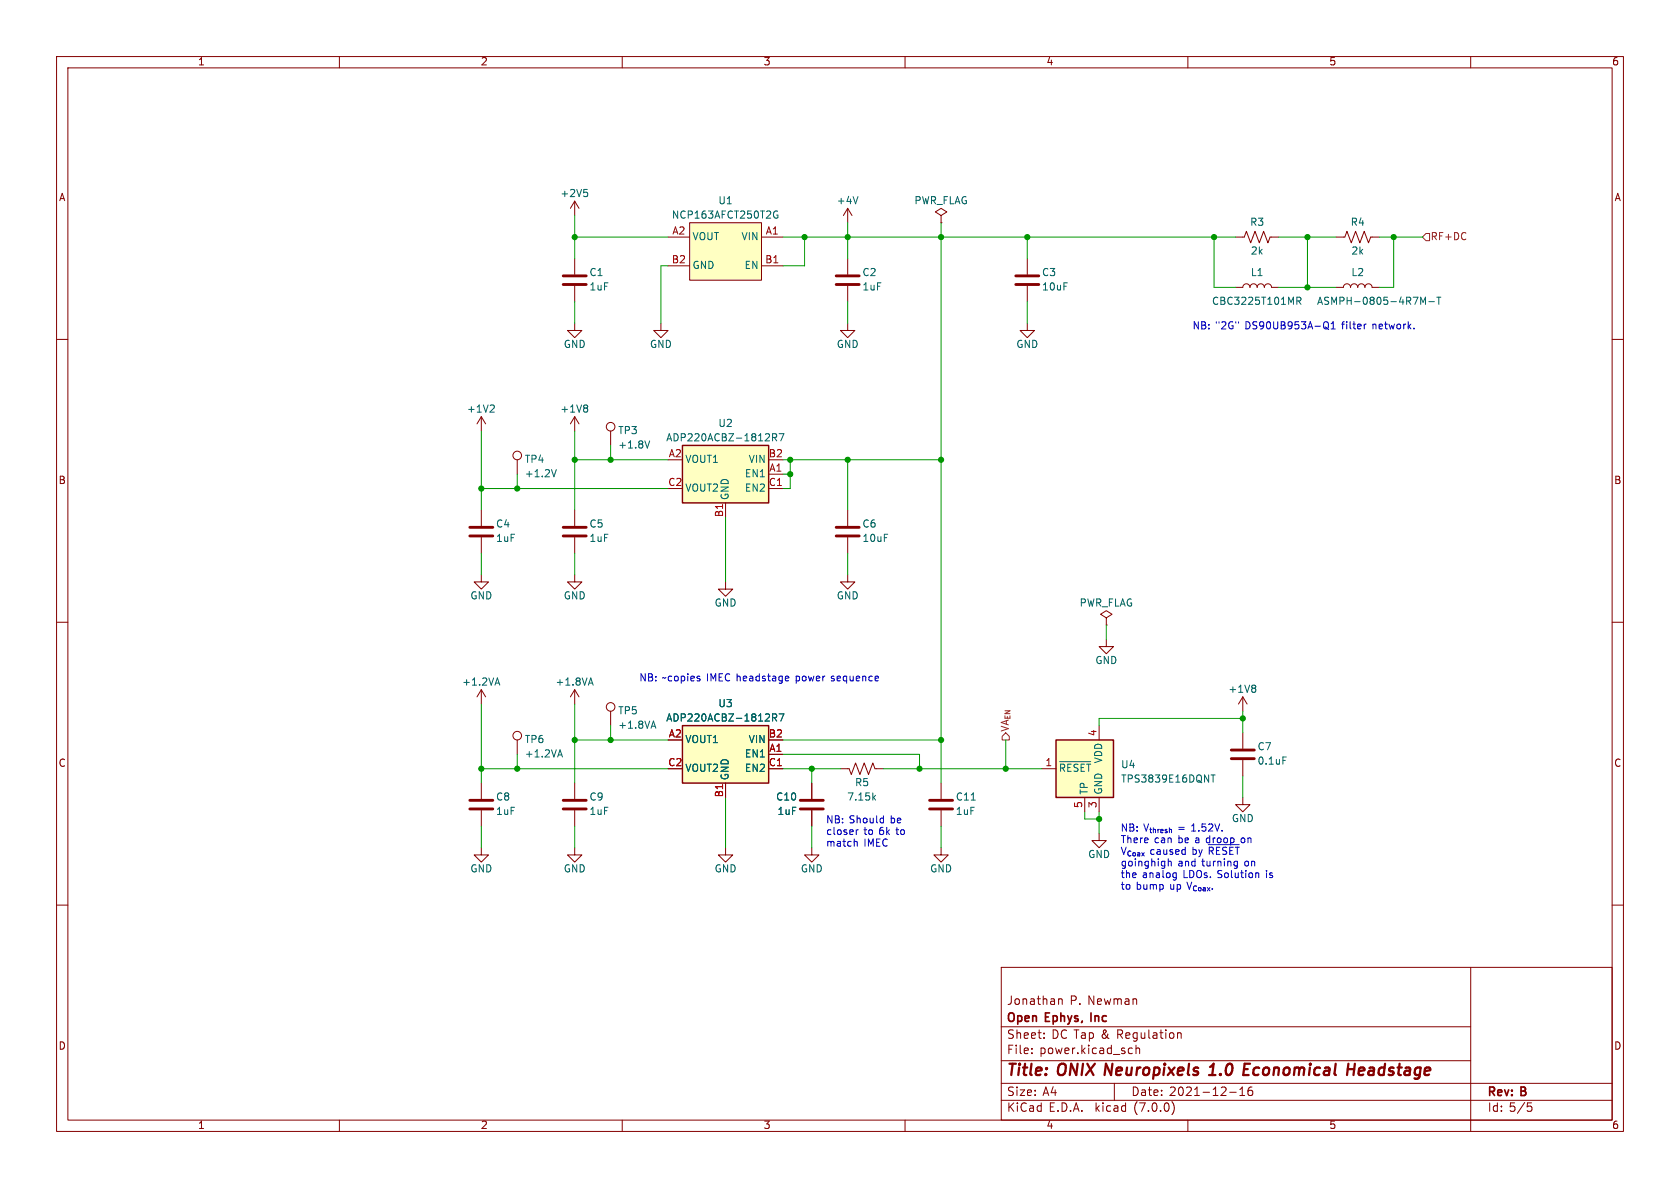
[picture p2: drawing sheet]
<svg xmlns="http://www.w3.org/2000/svg" width="297mm" height="210mm" viewBox="0 0 297 210" stroke-linecap="round" stroke-linejoin="round" font-family="sans-serif">
<g fill="none" stroke="#840000" stroke-width=".18">
<path d="M10 10h277v190h-277zM12 12h273v186h-273zM60 10v2M110 10v2M160 10v2M210 10v2M260 10v2M101.6 35.6v2.5M101.6 35.6l-.8 1.2M101.6 35.6l.8 1.2M121.9 39.4h12.7v10.1h-12.7zM149.9 36.8l-.8 1.3"/>
<path d="M149.9 36.8v2.6M149.9 36.8l.7 1.3M166.4 38.1l1-.6-1-.7-1 .7 1 .6v1.3M166.4 39.4h.1M10 60h2M101.6 57.2v1.2h1.3l-1.3 1.3-1.3-1.3h1.3M101.6 45.7v2.8M101.6 50.5v2.8M116.8 57.2v1.2h1.3l-1.3 1.3-1.2-1.3h1.2M118.1 41.9h3.8M118.1 47h3.8M134.6 41.9h3.8"/>
<path d="M134.6 47h3.8M149.9 57.2v1.2h1.2l-1.2 1.3-1.3-1.3h1.3M149.9 45.7v2.8M149.9 50.5v2.8M181.6 57.2v1.2h1.3l-1.3 1.3-1.3-1.3h1.3M181.6 45.7v2.8M181.6 50.5v2.8M218.4 41.9h1.6l.3-1 .8 2 .8-2 .7 2 .8-2 .8 2 .3-1h1.6M218.4 50.8h1.3a.64 .64 0 0 1 .6-.6 .64 .64 0 0 1 .7 .6 .64 .64 0 0 1 .6-.6 .64 .64 0 0 1 .6 .6 .64 .64 0 0 1 .7-.6 .64 .64 0 0 1 .6 .6 .64 .64 0 0 1 .7-.6 .64 .64 0 0 1 .6 .6h1.3M236.2 50.8h1.3a.64 .64 0 0 1 .6-.6 .64 .64 0 0 1 .7 .6 .64 .64 0 0 1 .6-.6 .64 .64 0 0 1 .6 .6 .64 .64 0 0 1 .7-.6 .64 .64 0 0 1 .6 .6 .64 .64 0 0 1 .6-.6 .64 .64 0 0 1 .7 .6h1.2M236.2 41.9h1.5l.4-1 .8 2 .7-2 .8 2 .8-2 .7 2 .4-1h1.5M285 60h2"/>
<path d="M85.1 73.7v2.5M85.1 73.7l-.8 1.2M85.1 73.7l.8 1.2M101.6 73.7v2.5M101.6 73.7l-.8 1.2M101.6 73.7l.8 1.2M107.9 76.2v2.5M85.1 90.2v2.8M85.1 95v2.8M91.4 81.3v2.5M101.6 90.2v2.8M101.6 95v2.8"/>
<path d="M128.3 88.9v2.5M135.9 83.8h2.5M135.9 86.4h2.5M149.9 90.2v2.8M149.9 95v2.8M10 110h2M85.1 101.6v1.3h1.3l-1.3 1.2-1.3-1.2h1.3M101.6 101.6v1.3h1.3l-1.3 1.2-1.3-1.2h1.3M128.3 102.9v1.2h1.2l-1.2 1.3-1.3-1.3h1.3M149.9 101.6v1.3h1.2l-1.2 1.2-1.3-1.2h1.3M195.6 109.2l1-.6-1-.6-1 .6 1 .6v1.3M195.6 110.5h.1"/>
<path d="M195.6 113v1.3h1.2l-1.2 1.3-1.3-1.3h1.3M285 110h2M85.1 121.9l.8 1.3M85.1 121.9v2.6M85.1 138.4v2.8M85.1 121.9l-.8 1.3M91.4 130.8v2.6M101.6 121.9v2.6M101.6 138.4v2.8M101.6 121.9l.8 1.3M101.6 121.9l-.8 1.3M107.9 125.7v2.6"/>
<path d="M128.3 138.4v2.6M135.9 135.9h2.5M135.9 133.4h2.5M143.5 138.4v2.8M148.6 135.9h1.5l.4 1 .8-2 .7 2 .8-2 .7 2 .8-2 .4 1h1.5M166.4 138.4v2.8M184.1 135.9h2.6M194.3 128.3v2.5M219.7 123.2v2.5M219.7 129.5v2.8M219.7 134.4v2.8M219.7 123.2l-.8 1.3"/>
<path d="M219.7 123.2l.8 1.3M10 160h2M85.1 149.9v1.2h-1.3l1.3 1.3 1.3-1.3h-1.3M85.1 143.3v2.8M101.6 149.9v1.2h-1.3l1.3 1.3 1.3-1.3h-1.3M101.6 143.3v2.8M128.3 149.9v1.2h-1.3l1.3 1.3 1.2-1.3h-1.2M143.5 149.9v1.2h-1.3l1.3 1.3 1.3-1.3h-1.3M143.5 143.3v2.8M166.4 149.9v1.2h-1.3l1.3 1.3 1.2-1.3h-1.2M166.4 143.3v2.8M191.8 141v2.5"/>
<path d="M194.3 147.3v1.3h-1.3l1.3 1.3 1.3-1.3h-1.3M194.3 141v2.5M219.7 141v1.2h-1.3l1.3 1.3 1.3-1.3h-1.3M285 160h2M177 171h108v27h-108zM187.1 176.7l.3-.1h.3l.1 1M260 171v29M60 198v2M110 198v2M160 198v2M177 194.5h108M177 191.5h108"/>
<path d="M177 187.5h83M177 181.5h83M182.4 186.1v.2M182.4 185.3v.2M184.6 183.4v.2M184.6 182.6v.2M197 191.5v3M199.8 185.3h.4M200.2 186.2l-.4 .1M200.8 185.4l.2-.1h.4l.1 1M200.8 184.8v1.5M207.2 194.8a1.74 1.74 0 0 1 0 2.2"/>
<path d="M208.2 182.6v1M208.2 182.7l.2-.1h.3l.1 1M210 198v2M217.4 193.1h1.1M219.2 193.7h.8M219.2 192.6l.4-.4v1.5M221.3 192.2a.59 .59 0 0 0-.7 .6v.6l.2 .2 .4 .1 .2-.2 .1-.5-.2-.2-.4-.1-.3 .3M270.2 195.5h.3l.3 .3-.1 .6-.5 .1"/>
<circle cx="107.9" cy="75.4" r=".76"/>
<circle cx="91.4" cy="80.5" r=".76"/>
<circle cx="91.4" cy="130" r=".76"/>
<circle cx="107.9" cy="125" r=".76"/>
</g>
<path d="M213.7 190h1.2M213.9 188.6l.7-.6-.3 2M219.8 190h.9M219.9 189h.7M220 188h1M238.3 189h1.1M239.5 188l-.2 2" fill="none" stroke="#840000" stroke-width=".4"/>
<g fill="none" stroke="#006464" stroke-width=".18">
<path d="M103.2 33.5h.6M103.7 34l.2 .2v.3l-.2 .3M137.3 38h.2v.5l-.3 .1-.3-.2M137.5 37.4l-.3-.1-.3 .2M151.7 34.8l-.4 1.2M229.3 53.2l.6-.1 .1-.1-.1-.3-.6-.2v1.3M229.6 53.2l.4 .6M251.2 53.8v-1.3l.4 .9 .4-.9v1.3M252.6 53.3h1M254 52.5h.7M254.4 52.5v1.3M87.1 71.6l.3 .2-.1 .3-.7 .8h.8"/>
<path d="M103.7 71.6l.2 .2-.2 .3 .2 .3v.2l-.2 .3M114.9 77.9l-.5 1.3M136.6 77.3h.6l.1-.2v-.3l-.7-.1v1.2M136.9 77.3l.4 .6M137.7 76.7h.9l-.6 1.2M98.3 83l-.4 1.3M87.9 119.8l.5 1.3M104.4 119.8l.5 1.3M87.6 120.8h.6M98.7 133.5h.6M99 132.5l.4 1.3M104.1 120.8h.6"/>
<path d="M115.2 128.4h.6M115.5 127.5l.4 1.2M136.6 126.9l.6-.1 .1-.2v-.3l-.7-.1v1.3M136.9 126.9l.4 .6M137.7 126.2h.9l-.6 1.3M187.3 134.6h5.5M188.2 135.5l-.1-.4h-.6v1.3M189.4 135.1h-.6v1.3M190.6 135.1h-.5l-.2 .3M191.7 135.1h-.6v1.3M192.1 135.1h.7M192.5 135.1v1.3"/>
<path d="M214.1 137h.7M214.5 137v1.3M221.8 121.1l.2 .3-.2 .3 .2 .2v.2l-.2 .3M226.8 133.8h.6M154.4 141l.4 .4M154.8 140.6l-.5 .5"/>
</g>
<g fill="none" stroke="#840000" stroke-width=".51">
<path d="M99.6 50.3h4M99.6 48.8h4M147.8 50.3h4.1M147.8 48.8h4.1M179.6 50.3h4M179.6 48.8h4M83.1 94.7h4M83.1 93.2h4M99.6 94.7h4M99.6 93.2h4M147.8 94.7h4.1M147.8 93.2h4.1"/>
<path d="M217.7 134.1h4M217.7 132.6h4M83.1 143h4M83.1 141.5h4M99.6 143h4M99.6 141.5h4M141.5 143h4M141.5 141.5h4M164.3 143h4.1M164.3 141.5h4.1"/>
</g>
<g fill="#ffffc2" stroke="#ffffc2" stroke-width=".18">
<path d="M186.7 130.8h10.1v10.2h-10.1z"/>
<path d="M121.9 39.4h12.7v10.1h-12.7z"/>
<path d="M120.6 78.7h15.3v10.2h-15.3z"/>
<path d="M120.6 128.3h15.3v10.1h-15.3z"/>
</g>
<path d="M120.6 78.7h15.3v10.2h-15.3zM120.6 128.3h15.3v10.1h-15.3zM186.7 130.8h10.1v10.2h-10.1z" fill="none" stroke="#840000" stroke-width=".25"/>
<path d="M252.1 41.3h.6v1.2h-.6l-.6-.6zM177.8 129.5l.6 .7v.6h-1.2v-.6z" fill="none" stroke="#725600" stroke-width=".18"/>
<g fill="none" stroke="#0000c2" stroke-width=".18">
<path d="M234.3 56.9a.43 .43 0 0 1 .5 .4v.4l-.1 .4M234.4 57.8l.3 .3M234.7 58.1l.2 .2M234.7 58.1h-.4M235.3 58.1h.8M235.3 57.2l.4-.3v1.2M241.5 57.3l-.2 .1M139 119.5l.4 .1v.2l-.6 .2M139.4 120.3l-.4 .1M151.2 148.7l.4 .2v.7M151.7 146.7l-.3 .2M156.1 144.6l.1 .1"/>
<path d="M156.2 144.2v1.3M156.2 145.4l-.1 .1M206.5 151.8v1.3M206.5 152.4l.2-.2 .3 .1 .1 .8M207.6 154.3l.4 .1M208 154.3v1l-.3 .3M208 155.1h-.4M209.4 150.2h.1M209.5 149.8v1.2M209.5 151h-.1M213.6 149.3h5.5M218.8 152.2v1.1l-.3 .2"/>
<path d="M218.8 153l-.4 .1M222.2 154.3l.3 .2v.6"/>
</g>
<g fill="none" stroke="#009600" stroke-width=".18">
<path d="M101.6 38.1v7.6M149.9 39.4v6.3M166.4 39.4v99M101.6 53.3v3.9M101.6 41.9h16.5M118.1 47h-1.3v10.2M138.4 41.9h80M142.2 41.9v5.1h-3.8M149.9 53.3v3.9M181.6 41.9v3.8M181.6 53.3v3.9M214.6 41.9v8.9h3.8"/>
<path d="M226.1 41.9h10.1M226.1 50.8h10.1M231.1 41.9v8.9M243.8 41.9h7.7M246.4 41.9v8.9h-2.6M85.1 76.2v14M101.6 76.2v14M107.9 78.7v2.6M85.1 97.8v3.8M85.1 86.4h33M91.4 83.8v2.6M101.6 81.3h16.5"/>
<path d="M101.6 97.8v3.8M128.3 91.4v11.5M138.4 81.3h28M138.4 83.8h1.3M139.7 81.3v5.1h-1.3M149.9 81.3v8.9M149.9 97.8v3.8M195.6 110.5v2.5M85.1 124.5v13.9M85.1 135.9h33M91.4 133.4v2.5M101.6 124.5v13.9"/>
<path d="M101.6 130.8h16.5M107.9 128.3v2.5M138.4 135.9h10.2M138.4 130.8h28M138.4 133.4h24.2v2.5M143.5 135.9v2.5M156.2 135.9h27.9M177.8 130.8v5.1M219.7 127h-25.4v1.3M219.7 125.7v3.8M219.7 137.2v3.8M85.1 146.1v3.8"/>
<path d="M101.6 146.1v3.8M128.3 141v8.9M143.5 146.1v3.8M166.4 146.1v3.8M191.8 143.5v1.3h2.5M194.3 143.5v3.8"/>
</g>
<g fill="#009600" stroke="#009600" stroke-width=".18">
<circle cx="91.4" cy="135.9" r=".46"/>
<circle cx="101.6" cy="130.8" r=".46"/>
<circle cx="85.1" cy="86.4" r=".46"/>
<circle cx="91.4" cy="86.4" r=".46"/>
<circle cx="85.1" cy="135.9" r=".46"/>
<circle cx="219.7" cy="127" r=".46"/>
<circle cx="177.8" cy="135.9" r=".46"/>
<circle cx="166.4" cy="130.8" r=".46"/>
<circle cx="194.3" cy="144.8" r=".46"/>
<circle cx="107.9" cy="81.3" r=".46"/>
<circle cx="101.6" cy="81.3" r=".46"/>
<circle cx="101.6" cy="41.9" r=".46"/>
<circle cx="139.7" cy="83.8" r=".46"/>
<circle cx="107.9" cy="130.8" r=".46"/>
<circle cx="143.5" cy="135.9" r=".46"/>
<circle cx="162.6" cy="135.9" r=".46"/>
<circle cx="231.1" cy="41.9" r=".46"/>
<circle cx="214.6" cy="41.9" r=".46"/>
<circle cx="181.6" cy="41.9" r=".46"/>
<circle cx="231.1" cy="50.8" r=".46"/>
<circle cx="246.4" cy="41.9" r=".46"/>
<circle cx="139.7" cy="81.3" r=".46"/>
<circle cx="149.9" cy="81.3" r=".46"/>
<circle cx="166.4" cy="81.3" r=".46"/>
<circle cx="149.9" cy="41.9" r=".46"/>
<circle cx="142.2" cy="41.9" r=".46"/>
<circle cx="166.4" cy="41.9" r=".46"/>
</g>
<g font-size="2.8" fill="#840000">
<text x="178" y="190.8">Title:</text>
<text x="187.1" y="190.8">ONIX Neuropixels</text>
<text x="215.1" y="190.8">1.0</text>
<text x="221.7" y="190.8">Economical</text>
<text x="240.6" y="190.8">Headstage</text>
</g>
<g font-size="2.1" fill="#840000">
<text x="178" y="177.9">Jonathan</text>
<text x="189.1" y="177.9">P. Newman</text>
<text x="178" y="183.9">Sheet:</text>
<text x="178" y="181.1">Open</text>
<text x="184.9" y="181.1">Ephys,</text>
<text x="185.9" y="183.9">DC Tap &amp; Regulation</text>
<text x="193.4" y="181.1">Inc</text>
<text x="178" y="186.6">File:</text>
<text x="183.8" y="186.6">power.kicad_sch</text>
<text x="178" y="196.8">KiCad</text>
<text x="178" y="194">Size:</text>
<text x="184.3" y="194">A4</text>
<text x="185.4" y="196.8">E.D.A.</text>
<text x="193.7" y="196.8">kicad</text>
<text x="200" y="194">Date:</text>
<text x="200.6" y="196.8">(7.0.0)</text>
<text x="206.7" y="194">2021-12-16</text>
<text x="263" y="194.2">Rev:</text>
<text x="263" y="196.8">Id: 5/5</text>
<text x="269" y="194.2">B</text>
</g>
<g font-size="1.8" fill="#840000">
<text x="35" y="11.8">1</text>
<text x="85" y="11.8">2</text>
<text x="135" y="11.8">3</text>
<text x="185" y="11.8">4</text>
<text x="235" y="11.8">5</text>
<text x="285" y="11.8">6</text>
<text x="10.4" y="35.8">A</text>
<text x="285.4" y="35.8">A</text>
<text x="10.3" y="85.8">B</text>
<text x="285.3" y="85.8">B</text>
<text x="10.3" y="135.8">C</text>
<text x="285.3" y="135.8">C</text>
<text x="10.3" y="185.8">D</text>
<text x="285.3" y="185.8">D</text>
<text x="35" y="199.8">1</text>
<text x="85" y="199.8">2</text>
<text x="135" y="199.8">3</text>
<text x="185" y="199.8">4</text>
<text x="235" y="199.8">5</text>
<text x="285" y="199.8">6</text>
</g>
<g font-size="1.8" fill="#006464">
<text x="99" y="35.1">+2V5</text>
<text x="118.7" y="38.9">NCP163AFCT250T2G</text>
<text x="126.9" y="36.4">U1</text>
<text x="147.9" y="36.4">+4V</text>
<text x="161.6" y="36.4">PWR_FLAG</text>
<text x="220.9" y="40.2">R3</text>
<text x="238.7" y="40.2">R4</text>
<text x="122.4" y="42.7">VOUT</text>
<text x="122.4" y="47.8">GND</text>
<text x="131" y="42.7">VIN</text>
<text x="131.5" y="47.8">EN</text>
<text x="221.1" y="45.3">2k</text>
<text x="238.8" y="45.3">2k</text>
<text x="104.1" y="49.1">C1</text>
<text x="104.1" y="51.6">1uF</text>
<text x="152.4" y="49.1">C2</text>
<text x="152.4" y="51.6">1uF</text>
<text x="184.2" y="49.1">C3</text>
<text x="184.2" y="51.6">10uF</text>
<text x="221.1" y="49.1">L1</text>
<text x="238.8" y="49.1">L2</text>
<text x="214.2" y="54.2">CBC3225T101MR</text>
<text x="232.8" y="54.2">ASMPH-0805-4R7M-T</text>
<text x="99.6" y="61.8">GND</text>
<text x="114.8" y="61.8">GND</text>
<text x="147.9" y="61.8">GND</text>
<text x="179.6" y="61.8">GND</text>
<text x="82.5" y="73.2">+1V2</text>
<text x="99" y="73.2">+1V8</text>
<text x="109.2" y="77">TP3</text>
<text x="126.9" y="75.8">U2</text>
<text x="92.7" y="82.1">TP4</text>
<text x="109.2" y="79.6">+1.8V</text>
<text x="117.7" y="78.3">ADP220ACBZ-1812R7</text>
<text x="121.2" y="82.1">VOUT1</text>
<text x="132.2" y="82.1">VIN</text>
<text x="92.7" y="84.6">+1.2V</text>
<text x="121.2" y="87.2">VOUT2</text>
<text x="129.1" y="88.4" transform="rotate(-90 129.1 88.4)">GND</text>
<text x="131.6" y="84.6">EN1</text>
<text x="131.6" y="87.2">EN2</text>
<text x="87.6" y="93.5">C4</text>
<text x="104.1" y="93.5">C5</text>
<text x="152.4" y="93.5">C6</text>
<text x="87.6" y="96.1">1uF</text>
<text x="104.1" y="96.1">1uF</text>
<text x="152.4" y="96.1">10uF</text>
<text x="83.1" y="106.2">GND</text>
<text x="99.6" y="106.2">GND</text>
<text x="126.3" y="107.5">GND</text>
<text x="147.9" y="106.2">GND</text>
<text x="190.8" y="107.5">PWR_FLAG</text>
<text x="193.6" y="117.7">GND</text>
<text x="81.6" y="121.5">+1.2VA</text>
<text x="98.1" y="121.5">+1.8VA</text>
<text x="126.9" y="125.3">U3</text>
<text x="217.1" y="122.7">+1V8</text>
<text x="92.7" y="131.6">TP6</text>
<text x="109.2" y="126.6">TP5</text>
<text x="109.2" y="129.1">+1.8VA</text>
<text x="117.7" y="127.8">ADP220ACBZ-1812R7</text>
<text x="121.2" y="131.6">VOUT1</text>
<text x="132.2" y="131.6">VIN</text>
<text x="92.7" y="134.2">+1.2VA</text>
<text x="121.2" y="136.7">VOUT2</text>
<text x="129.1" y="137.9" transform="rotate(-90 129.1 137.9)">GND</text>
<text x="131.6" y="134.2">EN1</text>
<text x="131.6" y="136.7">EN2</text>
<text x="187.2" y="137.3">~{RESET}</text>
<text x="195.1" y="135.1" transform="rotate(-90 195.1 135.1)">VDD</text>
<text x="198.1" y="136.1">U4</text>
<text x="222.3" y="132.9">C7</text>
<text x="222.3" y="135.4">0.1uF</text>
<text x="87.6" y="141.8">C8</text>
<text x="104.1" y="141.8">C9</text>
<text x="137.1" y="141.8">C10</text>
<text x="149.7" y="141.8">7.15k</text>
<text x="151.1" y="139.3">R5</text>
<text x="168.9" y="141.8">C11</text>
<text x="192.6" y="140.5" transform="rotate(-90 192.6 140.5)">TP</text>
<text x="195.1" y="140.5" transform="rotate(-90 195.1 140.5)">GND</text>
<text x="198.1" y="138.6">TPS3839E16DQNT</text>
<text x="87.6" y="144.3">1uF</text>
<text x="104.1" y="144.3">1uF</text>
<text x="137.4" y="144.3">1uF</text>
<text x="168.9" y="144.3">1uF</text>
<text x="217.7" y="145.6">GND</text>
<text x="83.1" y="154.5">GND</text>
<text x="99.6" y="154.5">GND</text>
<text x="126.3" y="154.5">GND</text>
<text x="141.5" y="154.5">GND</text>
<text x="164.4" y="154.5">GND</text>
<text x="192.3" y="152">GND</text>
</g>
<g font-size="1.8" fill="#a90000">
<text x="118.8" y="41.7">A2</text>
<text x="135.3" y="41.7">A1</text>
<text x="118.7" y="46.7">B2</text>
<text x="135.2" y="46.7">B1</text>
<text x="118.2" y="81">A2</text>
<text x="135.9" y="81">B2</text>
<text x="135.9" y="83.6">A1</text>
<text x="118.1" y="86.1">C2</text>
<text x="135.9" y="86.1">C1</text>
<text x="128" y="91.5" transform="rotate(-90 128 91.5)">B1</text>
<text x="118.2" y="130.6">A2</text>
<text x="135.9" y="130.6">B2</text>
<text x="194.1" y="130.2" transform="rotate(-90 194.1 130.2)">4</text>
<text x="118.1" y="135.6">C2</text>
<text x="135.9" y="135.6">C1</text>
<text x="135.9" y="133.1">A1</text>
<text x="184.8" y="135.6">1</text>
<text x="128" y="141" transform="rotate(-90 128 141)">B1</text>
<text x="191.5" y="142.9" transform="rotate(-90 191.5 142.9)">5</text>
<text x="194.1" y="142.9" transform="rotate(-90 194.1 142.9)">3</text>
</g>
<g font-size="1.8" fill="#725600">
<text x="252.9" y="42.7">RF+DC</text>
<text x="178.6" y="129.3" transform="rotate(-90 178.6 129.3)">VA_{EN}</text>
</g>
<g font-size="1.8" fill="#0000c2">
<text x="210.8" y="58.4">NB: &quot;2G&quot;</text>
<text x="220.2" y="58.4">DS90UB953A-Q1</text>
<text x="237.4" y="58.4">filter</text>
<text x="242.9" y="58.4">network.</text>
<text x="113" y="120.7">NB: ~copies</text>
<text x="125" y="120.7">IMEC headstage</text>
<text x="141" y="120.7">power</text>
<text x="147.3" y="120.7">sequence</text>
<text x="146" y="145.7">NB: Should</text>
<text x="146" y="147.8">closer</text>
<text x="146" y="149.9">match</text>
<text x="152.7" y="147.8">to</text>
<text x="152.7" y="149.9">IMEC</text>
<text x="155.5" y="147.8">6k</text>
<text x="157.5" y="145.7">be</text>
<text x="158.6" y="147.8">to</text>
<text x="198.1" y="147.2">NB: V_{thresh} 1.52V.</text>
<text x="198.1" y="149.3">There</text>
<text x="204.1" y="149.3">can</text>
<text x="208.3" y="147.2">=</text>
<text x="208.4" y="149.3">be a droop</text>
<text x="219.8" y="149.3">on</text>
<text x="198.1" y="151.3">V_{Coax}</text>
<text x="198.1" y="153.4">goinghigh</text>
<text x="198.1" y="155.4">the</text>
<text x="202" y="155.4">analog</text>
<text x="203.3" y="151.3">caused</text>
<text x="208.3" y="153.4">and</text>
<text x="209.3" y="155.4">LDOs. Solution</text>
<text x="210.9" y="151.3">by ~{RESET}</text>
<text x="212.6" y="153.4">turning</text>
<text x="220.2" y="153.4">on</text>
<text x="224.1" y="155.4">is</text>
<text x="198.1" y="157.5">to</text>
<text x="200.9" y="157.5">bump</text>
<text x="206.9" y="157.5">up V_{Coax}.</text>
</g>
</svg>
